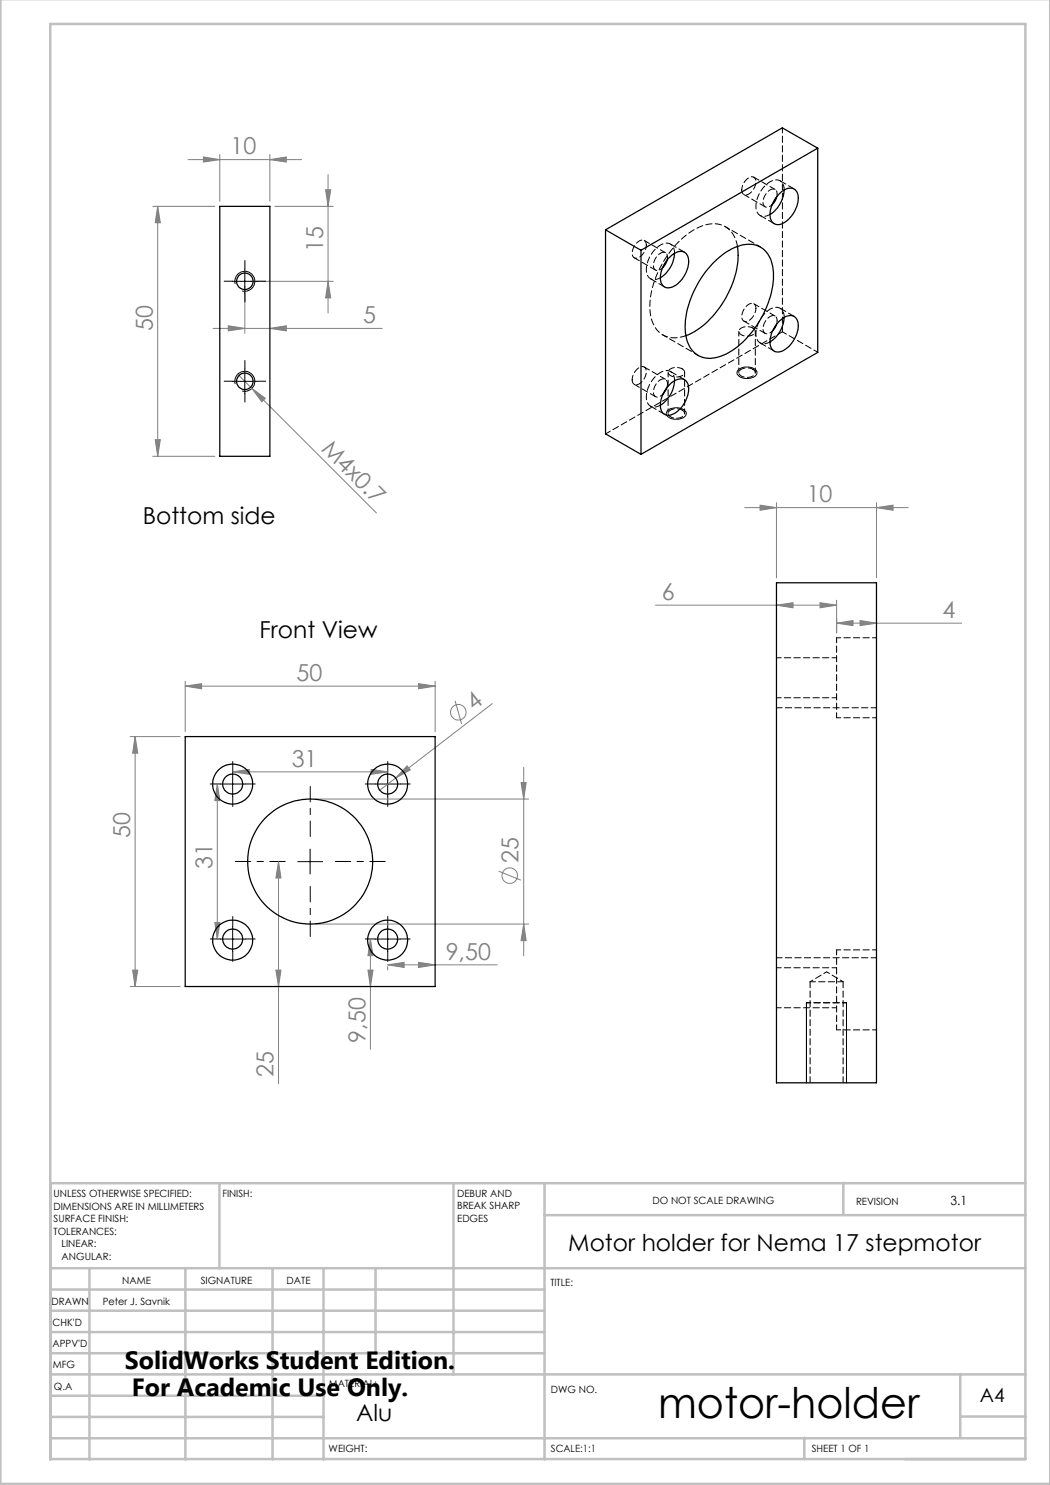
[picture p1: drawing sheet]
<svg xmlns="http://www.w3.org/2000/svg" width="210mm" height="297mm" viewBox="0 0 210 297" stroke-linecap="round" stroke-linejoin="round" font-family="sans-serif">
<g fill="none" stroke="#808080" stroke-width=".2">
<path d="M37.6 31.9h22.7M40.7 31.4l3.3 .5-3.3 .5zM44 30.9v9.3M54 31.9l3.3-.5v1zM54 30.9v9.3M65.1 38h1l-.5 3.3zM65.6 34.9v27.7M30.6 41.3h12.4M31.5 41.3v50M31.5 41.3l.6 3.3h-1.1zM49 57.3v9.4M50 56.3h16.6"/>
<path d="M55 41.3h11.6M65.6 56.3l.5 3.3h-1zM42.6 65.7h33.8M45.6 65.2l3.4 .5-3.4 .5zM47.6 74.9l27.7 27.7M50.4 77.7l2.7 2-.7 .7zM54 65.7l3.3-.5v1zM30.6 91.3h12.4M31 87.9h1.1l-.6 3.4zM148.9 101.5h32.7M152 101l3.3 .5-3.3 .6zM155.3 100.5v15.1"/>
<path d="M175.3 101.5l3.3-.5v1.1zM175.3 100.5v15.1M37 137.2l3.3-.5v1.1zM37 136.2v10.1M37 137.2h50M83.7 136.7l3.3 .5-3.3 .6zM87 136.2v10.1M131.1 121h36.2M155.3 121l3.3-.5v1.1zM164 120.5l3.3 .5-3.3 .6zM167.3 124.6l3.3-.5v1zM167.3 120v6.6"/>
<path d="M167.3 124.6h25M172 124.1l3.3 .5-3.3 .5zM26 147.3h10M27 147.3l.6 3.3h-1.1zM27 147.3v50M43.5 156.8l.5 3.3h-1zM43.5 156.8v31M46.5 154.4l3.3-.5v1zM46.5 154.4h31M63 159.8h42.7M74.2 153.9l3.3 .5-3.3 .5zM79.1 155.6l-3.1 2.4"/>
<path d="M81.4 153.2l.7 .8-3 1.6zM91 140.2l1.3 4.6M98.5 140.7l-19.4 14.9M104.2 156.5h1l-.5 3.3zM104.7 153.5v37.7M55.7 172.3v44.4M55.7 172.3l.5 3.3h-1zM99.7 174.2l4.5 1.8M26 197.3h10M26.5 194h1.1l-.6 3.3zM43 184.5h1l-.5 3.3zM55.2 194h1l-.5 3.3z"/>
<path d="M63 184.8h42.7M73.6 194h1l-.5 3.3zM74.1 187.8l.5 3.3h-1zM74.1 187.8v22.1M77.5 193l3.3-.5v1zM77.5 193.3v.7M77.5 193h21.9M83.7 192.5l3.3 .5-3.3 .5zM104.7 184.8l.5 3.3h-1z"/>
<circle cx="91.7" cy="142.4" r="1.55"/>
<circle cx="101.9" cy="175.1" r="1.55"/>
</g>
<g fill="none" stroke="#000" stroke-width=".2">
<path d="M46.5 56.3h5M47 56.8a2 2 0 0 1 1.8-2.5 2 2 0 0 1 2.2 2.1 2 2 0 0 1-2.6 1.8M49 53.8v5M46.5 76.3h5M47 76.8a2 2 0 0 1 1.8-2.5 2 2 0 0 1 2.2 2.1 2 2 0 0 1-2.6 1.8M49 73.8v5M147.6 74.1a2.69 2.69 0 0 1 3.8 .2v.2a1.35 1.35 0 0 1-1.5 1.2 2.14 2.14 0 0 1-2.5-1.1zM133.6 82a2.55 2.55 0 0 1 3.7 .6 1.87 1.87 0 0 1-2.4 1.3 1.34 1.34 0 0 1-1.6-1.5zM44 156.8h5M46.5 154.3v5M75 156.8h5M77.5 154.3v5"/>
<path d="M59.5 172.3h5M62 169.8v5M44 187.8h5M46.5 185.3v5M75 187.8h5M77.5 185.3v5M161.3 200.6v16M169.3 200.6v16"/>
</g>
<g fill="none" stroke="#000" stroke-width=".2" stroke-dasharray="15.2 1.3 1.3 1.3">
<path d="M46.5 56.2h-1.7M49 53.7v-1.6M49 58.7v1.7M51.5 56.2h1.6M46.5 76.2h-1.7M49 73.7v-1.6M49 78.7v1.7M51.5 76.2h1.6M44 156.8h-2M46.5 154.3v-2M46.5 159.3v2M49 156.8h2"/>
<path d="M75 156.8h-2M77.5 154.3v-2M77.5 159.3v2M80 156.8h2M44 187.8h-2M46.5 185.3v-2M46.5 190.3v2M49 187.8h2M75 187.8h-2M77.5 185.3v-2M77.5 190.3v2M80 187.8h2"/>
</g>
<path d="M57 172.3h-10M62 167.3v-10M62 177.3v10M67 172.3h10" fill="none" stroke="#000" stroke-width=".2" stroke-dasharray="15.2 1.3 1.3 1.3" stroke-dashoffset="12.1"/>
<g fill="none" stroke="#c0c0c0" stroke-width=".5">
<path d="M.1 -.1v296.9h209.9v-296.9M10.1 4.8h195v287h-195zM43.9 236.6v17M90.7 236.6v38.3M108.9 236.6v55.3M168.7 236.6v6.3M205.1 236.6h-195v55.3M10.1 253.6h195M10.1 257.9h98.8M17.9 253.6v38.3M37.1 253.6v38.3M54.5 253.6v38.3"/>
<path d="M64.7 253.6v38.3M75.1 253.6v17M108.9 243h96.2M10.1 270.6h98.8M10.1 266.4h98.8M10.1 262.1h98.8M10.1 279.1h54.6M10.1 274.9h195M192.1 274.8v12.7M10.1 287.7h195M10.1 283.4h54.6M160.9 287.5v4.3"/>
<path d="M192.1 283.3h13"/>
</g>
<path d="M169.3 200.6h-8" fill="none" stroke="#000" stroke-width=".2" stroke-dasharray="1.3 .6" stroke-dashoffset=".4"/>
<g fill="#808080">
<path d="M81.4 153.2l.7 .8-3 1.6z"/>
<path d="M50.4 77.7l2.7 2-.7 .7z"/>
<path d="M83.7 136.7l3.3 .5-3.3 .6zM37 137.2l3.3-.5v1.1zM54 31.9l3.3-.5v1zM40.7 31.4l3.3 .5-3.3 .5zM175.3 101.5l3.3-.5v1.1zM152 101l3.3 .5-3.3 .6zM172 124.1l3.3 .5-3.3 .5zM167.3 124.6l3.3-.5v1zM164 120.5l3.3 .5-3.3 .6zM155.3 121l3.3-.5v1.1z"/>
<path d="M46.5 154.4l3.3-.5v1zM74.2 153.9l3.3 .5-3.3 .5zM77.5 193l3.3-.5v1zM83.7 192.5l3.3 .5-3.3 .5zM45.6 65.2l3.4 .5-3.4 .5zM54 65.7l3.3-.5v1z"/>
<path d="M65.6 56.3l.5 3.3h-1zM65.1 38h1l-.5 3.3z"/>
<path d="M27 147.3l.6 3.3h-1.1zM26.5 194h1.1l-.6 3.3zM104.2 156.5h1l-.5 3.3zM104.7 184.8l.5 3.3h-1zM43.5 156.8l.5 3.3h-1zM43 184.5h1l-.5 3.3zM74.1 187.8l.5 3.3h-1zM73.6 194h1l-.5 3.3zM55.7 172.3l.5 3.3h-1zM55.2 194h1l-.5 3.3zM31.5 41.3l.6 3.3h-1.1zM31 87.9h1.1l-.6 3.4z"/>
</g>
<g fill="none" stroke="#000" stroke-width=".25">
<path d="M155.4 39.3l-.4 .9-.6 .8M155.9 38.7a2.41 2.41 0 0 1 3.1-.7 3.5 3.5 0 0 1 0 4 4.9 4.9 0 0 1-3.4 2.9 1.8 1.8 0 0 1-1.6-2.4 6.4 6.4 0 0 1 1.9-3.8zM156.8 38a6.2 6.2 0 0 1-2.8 4.9M163.5 29.6l-7-4-35.4 20.4M163.5 29.6l-35.3 20.5M163.5 29.6v40.9l-35.3 20.4M44 41.3h10v50h-10zM121.1 46l7.1 4.1M121.1 46v40.8l7.1 4.1M128.2 50.1v40.8M133.4 52l-.3 .9-.6 .7M133.7 51.7a3.3 3.3 0 0 1 3-1.4 2.18 2.18 0 0 1 1 2.8 5.6 5.6 0 0 1-3.7 4.4 1.61 1.61 0 0 1-1.9-1.9 6.3 6.3 0 0 1 1.6-3.9z"/>
<path d="M134.9 50.7a6.2 6.2 0 0 1-2.8 4.9M142.6 52.6a11.5 11.5 0 0 1 7-3.7 4.6 4.6 0 0 1 4.8 3.9 15.9 15.9 0 0 1-2.5 11.4 15.6 15.6 0 0 1-8.2 7.2 4.8 4.8 0 0 1-6.5-4.2 16.6 16.6 0 0 1 3-11.6zM147.5 49.3a18.3 18.3 0 0 1-4.9 13.9 13.8 13.8 0 0 1-5.4 3.9M133.4 77.6l-.8 1.2M134 76.9a2.51 2.51 0 0 1 3.1-.8 3.7 3.7 0 0 1 0 4.1 4.8 4.8 0 0 1-3.4 2.9 1.69 1.69 0 0 1-1.6-2.1 6.1 6.1 0 0 1 1.9-4.1zM134.9 76.2a6 6 0 0 1-2.8 4.8M155.3 64.9l-.7 1.2M155.9 64.2a2.65 2.65 0 0 1 2.9-.9 3.1 3.1 0 0 1 .4 3.8 4.9 4.9 0 0 1-3.6 3.3 1.68 1.68 0 0 1-1.6-2 6.1 6.1 0 0 1 1.9-4.2zM156.8 63.5a6.2 6.2 0 0 1-2.8 4.9M155.3 116.6h20v100h-20zM37 147.3h50v50h-50z"/>
<circle cx="49" cy="56.3" r="1.65"/>
<circle cx="49" cy="76.3" r="1.65"/>
<circle cx="46.5" cy="156.8" r="4"/>
<circle cx="46.5" cy="156.8" r="2"/>
<circle cx="77.5" cy="156.8" r="1.99"/>
<circle cx="77.5" cy="156.8" r="4"/>
<circle cx="62" cy="172.3" r="12.5"/>
<circle cx="46.5" cy="188" r="4"/>
<circle cx="46.5" cy="187.8" r="2.01"/>
<circle cx="77.5" cy="187.8" r="2"/>
<circle cx="77.5" cy="188" r="4"/>
</g>
<path d="M156.8 38a1.72 1.72 0 0 0-.8-1.8 1.72 1.72 0 0 0-2 .2 5.8 5.8 0 0 0-2.7 5.8 1.65 1.65 0 0 0 2.7 .7M134.9 50.6a1.72 1.72 0 0 0-.8-1.8 1.72 1.72 0 0 0-2 .2 5.8 5.8 0 0 0-2.7 5.9 1.65 1.65 0 0 0 2.7 .6M134.9 76.1a1.72 1.72 0 0 0-.8-1.8 1.72 1.72 0 0 0-2 .2 5.8 5.8 0 0 0-2.7 5.9 1.65 1.65 0 0 0 2.7 .6M156.5 66.4v-40.9M156.8 63.5a1.72 1.72 0 0 0-.8-1.9 1.72 1.72 0 0 0-2 .2 5.8 5.8 0 0 0-2.7 5.9 1.65 1.65 0 0 0 2.7 .7M121.1 86.8l35.4-20.4M175.3 141.6h-20M155.3 191.6h20M168.6 196.4h-6.6" fill="none" stroke="#000" stroke-width=".2" stroke-dasharray="1.3 .6" stroke-dashoffset=".2"/>
<path d="M155.4 38.8a.91 .91 0 0 0-.5-1 .91 .91 0 0 0-1.1 .3 2.56 2.56 0 0 0-.9 3.1 1.14 1.14 0 0 0 1.5-.3M133.5 51.5a.91 .91 0 0 0-.5-1 .91 .91 0 0 0-1.1 .3 2.56 2.56 0 0 0-1 3.1 1.14 1.14 0 0 0 1.6-.3M165.3 194.4l-3.3 2M168.6 196.4l-3.3-2" fill="none" stroke="#000" stroke-width=".2" stroke-dasharray="1.3 .6" stroke-dashoffset=".6"/>
<path d="M155.4 39.3v-.5M158.8 37.8l-2.8-1.6M130.1 55.7l2.8 1.7M133.4 52l.1-.5M136.9 50.4l-2.8-1.6M152 43.1l2.8 1.6M136.9 75.9l-2.8-1.6M152 68.6l2.8 1.6M158.8 63.3l-2.8-1.7M130.1 81.2l2.8 1.7" fill="none" stroke="#000" stroke-width=".2" stroke-dasharray="1.3 .6"/>
<g fill="none" stroke="#000" stroke-width=".2" stroke-dasharray="1.3 .6" stroke-dashoffset=".4">
<path d="M148.4 38a.91 .91 0 0 0 .5 1 .91 .91 0 0 0 1.1-.3 2.56 2.56 0 0 0 .9-3.1 1.43 1.43 0 0 0-2 .7l-.4 .9-.1 .8M129.3 49a.91 .91 0 0 0-.6-1 .91 .91 0 0 0-1.1 .3 2.56 2.56 0 0 0-.9 3.1 1.43 1.43 0 0 0 2-.7l.4-.9 .2-.8M152.1 49.4l-7-4.1M126.4 76a.91 .91 0 0 0 .6 .9 .91 .91 0 0 0 1.1-.3 2.56 2.56 0 0 0 .9-3.1 1.43 1.43 0 0 0-2 .8l-.4 .8-.2 .9M132.6 67l7 4.1M133.4 77.6l.1-.8M151.2 61.7a.91 .91 0 0 0-.6-1 .91 .91 0 0 0-1.1 .3 2.56 2.56 0 0 0-.9 3.1 1.43 1.43 0 0 0 2-.8l.4-.8 .2-.8M155.3 64.9l.1-.8M163.6 70.4l-7.1-4M175.3 127.6h-8M167.3 143.6h8M175.3 190h-8"/>
<path d="M167.3 206h8"/>
</g>
<path d="M148.8 38.9l4.2 2.5M155 37.9l-4.2-2.5M126.8 51.6l4.3 2.4M133.1 50.5l-4.3-2.4M147.5 49.3a4.9 4.9 0 0 0-7-4.1 17.6 17.6 0 0 0-9.2 9.8 12.5 12.5 0 0 0-.5 10.1 4.8 4.8 0 0 0 6.4 2M126.8 76.9l4.3 2.4M133.1 75.9l-4.3-2.5M148.8 64.2l4.2 2.5M155 63.2l-4.2-2.4M162 196.4v20.2M168.6 216.6v-20.2" fill="none" stroke="#000" stroke-width=".2" stroke-dasharray="1.3 .6" stroke-dashoffset=".1"/>
<path d="M133.5 76.8a.91 .91 0 0 0-.5-1 .91 .91 0 0 0-1.1 .3 2.56 2.56 0 0 0-1 3.1 1.2 1.2 0 0 0 1.7-.4M155.4 64.1a.91 .91 0 0 0-.5-1 .91 .91 0 0 0-1.1 .3 2.56 2.56 0 0 0-.9 3.2 1.2 1.2 0 0 0 1.7-.5" fill="none" stroke="#000" stroke-width=".2" stroke-dasharray="1.3 .6" stroke-dashoffset=".5"/>
<g fill="none" stroke="#000" stroke-width=".2" stroke-dasharray="1.3 .6" stroke-dashoffset=".3">
<path d="M133.6 74.4v8.3M136.4 73.8a.75 .75 0 0 1 .5 .8 .75 .75 0 0 1-.7 .6 1.99 1.99 0 0 1-2.6-.7 1.69 1.69 0 0 1 2.4-.9l.4 .2M147.8 66.3v8.2M150.6 65.6a.75 .75 0 0 1 .5 .8 .75 .75 0 0 1-.7 .7 1.99 1.99 0 0 1-2.6-.7 1.69 1.69 0 0 1 2.3-1l.5 .2M150.6 73.9a.75 .75 0 0 1 .5 .8 .75 .75 0 0 1-.7 .6 1.99 1.99 0 0 1-2.6-.7 1.69 1.69 0 0 1 2.3-.9l.5 .2M151.1 74.5v-8.2M136.4 82a.75 .75 0 0 1 .5 .8 .75 .75 0 0 1-.7 .7 1.99 1.99 0 0 1-2.6-.7 1.69 1.69 0 0 1 2.4-1l.4 .2M136.9 82.7v-8.3M155.3 139.6h12M167.3 127.6v16M167.3 131.6h-12M167.3 190v16"/>
<path d="M167.3 193.6h-12M155.3 201.6h12"/>
</g>
<text font-size="8.5" x="131.6" y="283.5">motor-holder</text>
<g font-size="5">
<text x="25" y="273.7">SolidWorks Student Edition.</text>
<text x="26.4" y="279.2">For Academic Use Only.</text>
</g>
<g font-size="4.7" fill="#808080">
<text x="46.1" y="30.9">10</text>
<text x="64.6" y="50.4" transform="rotate(-90 64.6 50.4)">15</text>
<text x="72.6" y="64.6">5</text>
<text x="30.6" y="66.3" transform="rotate(-90 30.6 66.3)">50</text>
<text x="64.1" y="89.9" transform="rotate(45 64.1 89.9)">M4x0.7</text>
<text x="161.3" y="100.5">10</text>
<text x="132.4" y="120">6</text>
<text x="188.5" y="123.6">4</text>
<text x="59.3" y="136.2">50</text>
<text x="94.8" y="142.2" transform="rotate(-38 94.8 142.2)">4</text>
<text x="58.3" y="153.3">31</text>
<text x="26" y="167.6" transform="rotate(-90 26 167.6)">50</text>
<text x="42.5" y="173.9" transform="rotate(-90 42.5 173.9)">31</text>
<text x="103.7" y="172.5" transform="rotate(-90 103.7 172.5)">25</text>
<text x="89.1" y="191.9">9,50</text>
<text x="73.1" y="208.6" transform="rotate(-90 73.1 208.6)">9,50</text>
<text x="54.7" y="215.4" transform="rotate(-90 54.7 215.4)">25</text>
</g>
<g font-size="4.7">
<text x="28.5" y="104.8">Bottom side</text>
<text x="51.9" y="127.5">Front View</text>
<text x="113.7" y="250.2">Motor holder for Nema 17 stepmotor</text>
<text x="71.3" y="284.1">Alu</text>
</g>
<text font-size="3.9" x="196" y="280.4">A4</text>
<text font-size="2.5" x="190.1" y="240.9">3.1</text>
<g font-size="2">
<text x="10.7" y="239.5">UNLESS OTHERWISE SPECIFIED:</text>
<text x="44.5" y="239.5">FINISH:</text>
<text x="91.4" y="239.4">DEBUR AND</text>
<text x="10.7" y="242">DIMENSIONS ARE IN MILLIMETERS</text>
<text x="10.7" y="244.5">SURFACE FINISH:</text>
<text x="91.4" y="241.9">BREAK SHARP</text>
<text x="91.4" y="244.4">EDGES</text>
<text x="130.5" y="240.8">DO NOT SCALE DRAWING</text>
<text x="171.2" y="241">REVISION</text>
<text x="10.7" y="247">TOLERANCES:</text>
<text x="12.3" y="249.5">LINEAR:</text>
<text x="12.3" y="252">ANGULAR:</text>
<text x="24.4" y="256.9">NAME</text>
<text x="40.1" y="256.8">SIGNATURE</text>
<text x="57.3" y="256.8">DATE</text>
<text x="110.1" y="257.1">TITLE:</text>
<text x="10.3" y="260.9">DRAWN</text>
<text x="20.6" y="261">Peter J. Savnik</text>
<text x="10.5" y="269.3">APPV'D</text>
<text x="10.5" y="265.2">CHK'D</text>
<text x="10.6" y="273.6">MFG</text>
<text x="10.8" y="278">Q.A</text>
<text x="65.8" y="277.4">MATERIAL:</text>
<text x="110.2" y="278.5">DWG NO.</text>
<text x="65.7" y="290.4">WEIGHT:</text>
<text x="110.2" y="290.5">SCALE:1:1</text>
<text x="162.4" y="290.4">SHEET 1 OF 1</text>
</g>
</svg>
